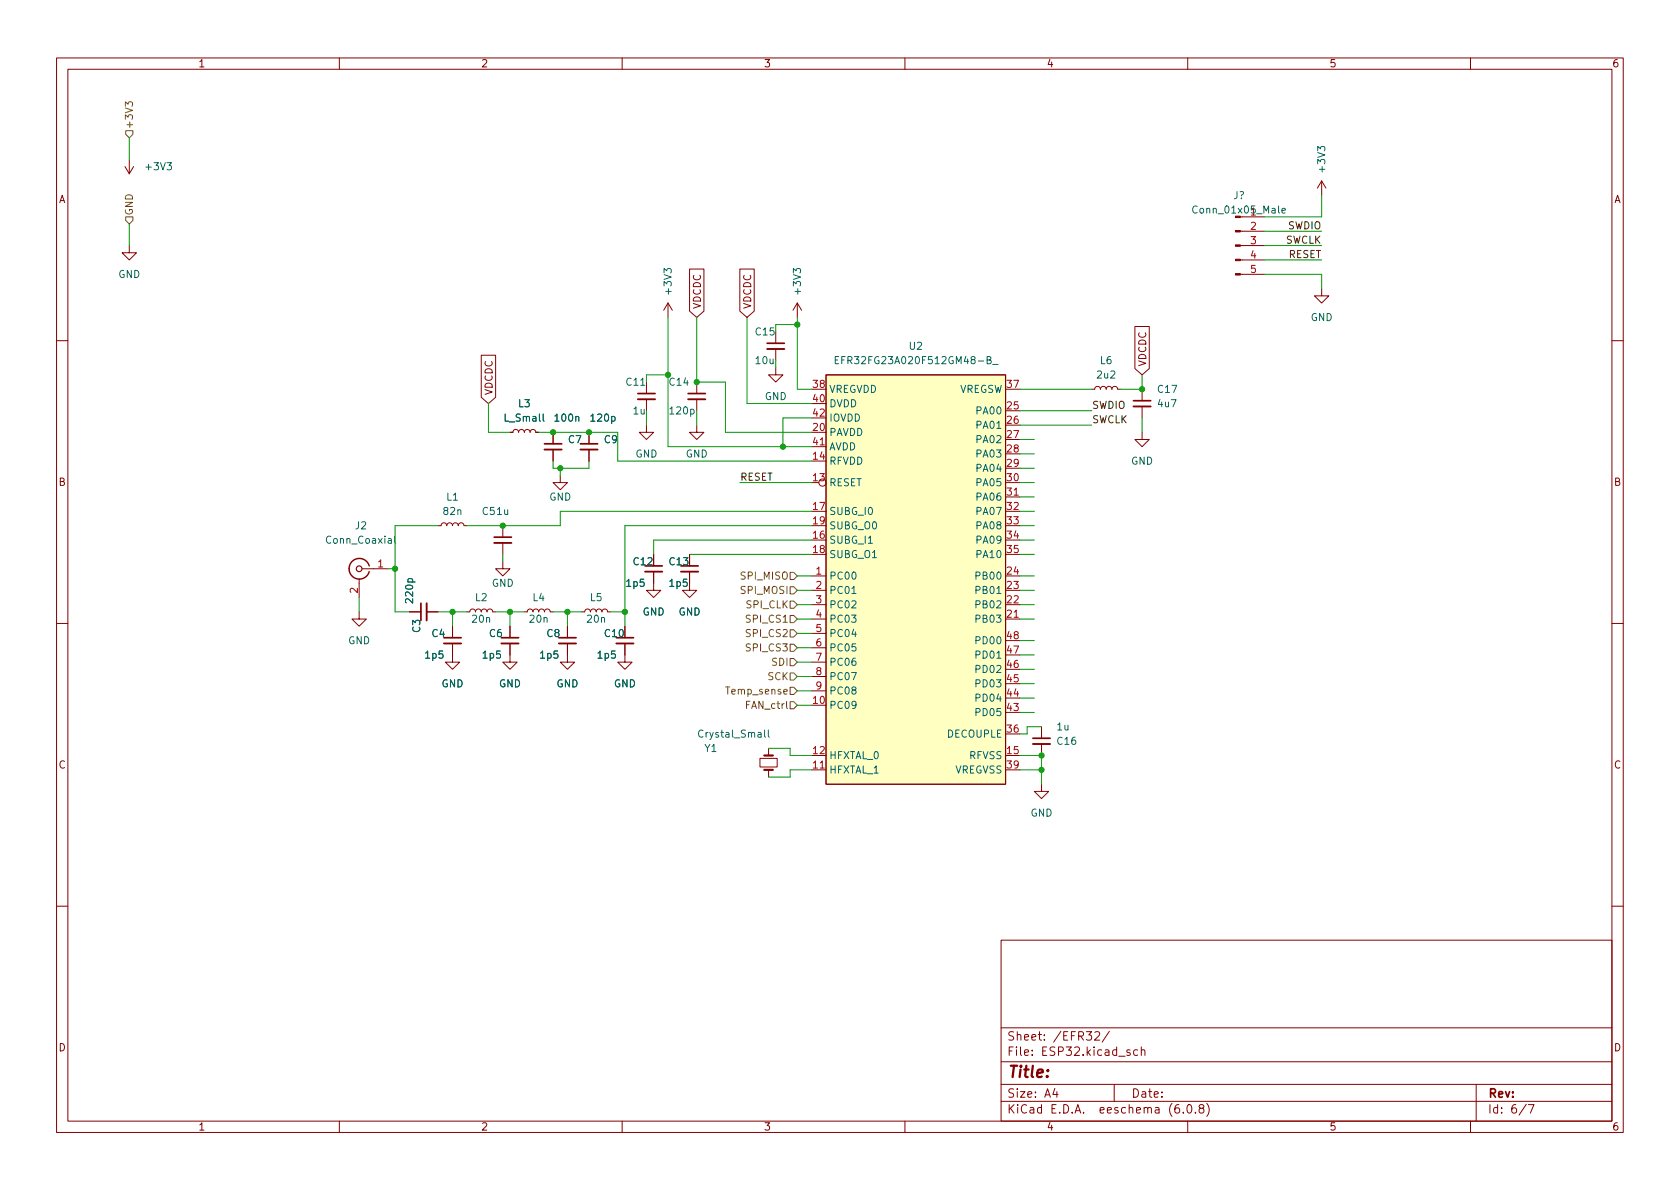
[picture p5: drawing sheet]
<svg xmlns="http://www.w3.org/2000/svg" width="297mm" height="210mm" viewBox="0 0 297 210" stroke-linecap="round" stroke-linejoin="round" font-family="sans-serif">
<g fill="none" stroke="#840000" stroke-width=".18">
<path d="M10 10.2h277v190.1h-277zM12 12.2h273v186.1h-273zM60 10.2v2M110 10.2v2M160 10.2v2M210 10.2v2M260 10.2v2M22.1 29.5l.8 1.2M22.9 28.2v2.5M23.6 29.5l-.7 1.2M219.7 38.3h3.8M233.7 32l-.8 1.3"/>
<path d="M233.7 32v2.5M233.7 32l.7 1.3M22.9 43.4v1.3h1.2l-1.2 1.3-1.3-1.3h1.3M118.1 53.6l-.8 1.3M118.1 53.6v2.5M118.1 53.6l.8 1.3M121.9 47.6h2.6v7.4l-1.3 1.1-1.3-1.1zM130.8 47.6h2.6v7.4l-1.3 1.1-1.3-1.1zM137.2 58.7v2M141 53.6l-.8 1.3M141 53.6v2.5M141 53.6l.7 1.3"/>
<path d="M200.7 57.7h2.5v7.5l-1.3 1.1-1.2-1.1zM219.3 48.5h4.2M219.3 46h4.2M219.3 43.4h4.2M219.3 40.9h4.2M233.7 51v1.3h1.2l-1.2 1.3-1.3-1.3h1.3M10 60.2h2M85.1 62.8h2.5v7.5l-1.2 1.1-1.3-1.1zM90.2 76.4h.5M90.7 76.4l.1-.3 .4-.2 .3 .2 .2 .3 .1-.3 .3-.2 .4 .2 .2 .3 .2-.4h.4l.3 .1 .1 .3 .2-.3 .4-.2 .3 .2 .1 .3M94.7 76.4h.5M97.8 76.4v2.1"/>
<path d="M97.8 79.5v2M104.1 76.4v2.1M104.1 79.5v2M114.3 75.2v1.2h1.3l-1.3 1.3-1.3-1.3h1.3M114.3 67.6v2M114.3 70.6v2M123.2 75.2v1.2h1.3l-1.3 1.3-1.3-1.3h1.3M123.2 67.6v2M123.2 70.6v2M137.2 65v1.3h1.2l-1.2 1.3-1.3-1.3h1.3M137.2 61.7v2M143.5 79h2.5"/>
<path d="M146 66.3h31.8v72.4h-31.8zM193 68.8h.5l.2-.3 .4-.2 .3 .2 .2 .3 .1-.3 .3-.2 .4 .1 .2 .4 .2-.4 .4-.1 .3 .2 .1 .3 .1-.3 .4-.2 .4 .2 .1 .3h.5M201.9 76.4v1.3h1.3l-1.3 1.3-1.2-1.3h1.2M201.9 68.8v2.1M201.9 71.9v2M285 60.2h2M77.5 93h.5l.1-.4 .4-.1 .3 .1 .2 .4 .1-.4 .3-.1 .4 .1 .2 .4 .2-.5h.4l.3 .1 .1 .4 .2-.4 .3-.1 .4 .1 .1 .4h.5M88.9 99.3v1.3h1.3l-1.3 1.2-1.3-1.2h1.3M88.9 93v2M88.9 96v2M99.1 84.1v1.2h1.2l-1.2 1.3-1.3-1.3h1.3M177.8 87.9h2.5"/>
<path d="M10 110.2h2M63.5 108.2v1.3h1.3l-1.3 1.2-1.3-1.2h1.3M63.5 102.4v3.3M64 100.6h4.6M72.4 108.2h2M75.4 108.2h2.1M80 113.8v3.3h1.3l-1.3 1.3-1.3-1.3h1.3M80 110.7v2.1M82.5 108.2h.6l.1-.4 .4-.1 .3 .1 .2 .4 .1-.3 .3-.2 .4 .1 .2 .4 .2-.4 .4-.1 .3 .2 .1 .3 .2-.4 .3-.1 .4 .1 .1 .4h.5M90.2 113.8v3.3h1.2l-1.2 1.3-1.3-1.3h1.3M90.2 110.7v2.1M92.7 108.2h.5l.2-.4 .3-.1 .4 .1 .1 .4 .2-.3 .3-.2 .4 .1 .1 .4 .3-.4 .4-.1 .2 .2 .2 .3 .1-.4 .4-.1 .3 .1 .2 .4h.5"/>
<path d="M100.3 113.8v3.3h1.3l-1.3 1.3-1.2-1.3h1.2M100.3 110.7v2.1M102.9 108.2h.5l.1-.4 .4-.1 .3 .1 .2 .4 .1-.3 .3-.2 .4 .1 .2 .4 .2-.4 .4-.1 .3 .2 .1 .3 .2-.4 .3-.1 .4 .1 .1 .4h.5M110.5 113.8v3.3h1.3l-1.3 1.3-1.3-1.3h1.3M115.6 101.1v3.3h1.2l-1.2 1.3-1.3-1.3h1.3M121.9 101.1v3.3h1.3l-1.3 1.3-1.3-1.3h1.3M143.5 101.8h2.5M143.5 104.4h2.5M143.5 109.5h2.5M143.5 106.9h2.5M143.5 112h2.5M143.5 114.5h2.5"/>
<path d="M143.5 117.1h2.5M143.5 119.6h2.5M177.8 109.5h2.5M285 110.2h2M134.4 134.1h3v1.5h-3zM135.9 132.3v1.3M135.9 136.1v1.3M143.5 136.1h2.5M143.5 122.2h2.5M184.1 138.7v1.2h1.3l-1.3 1.3-1.2-1.3h1.2M184.1 128.5v2.1M184.1 131.6v2"/>
<path d="M10 160.2h2M177 166.3h108v32h-108zM285 160.2h2M60 198.3v2M110 198.3v2M160 198.3v2M177 194.8h108M177 191.8h108M177 187.8h108M177 181.8h108M186.5 192.5l-.4 1h1M186.9 193v1"/>
<path d="M193.6 182.6l.5-.2 .3 .2v.3l-.9 1h.9M196.1 182.4l-1.2 1.9M197 191.8v3M199.8 185.7l-.4-.1-.2 .2 .1 .3 .5 .1v.4h-.6M201.1 185.7l-.4-.1-.3 .3v.4l.2 .3h.5M201.8 185.8l.2-.2 .4 .1v.9M201.8 185.1v1.5M208.4 195.3a.59 .59 0 0 0-.7 .7v.5l.2 .3h.4l.2-.1 .1-.5-.2-.2-.4-.1-.3 .3M209.2 196.7v.1M210 198.3v2M210.1 195.4l.1-.1a.81 .81 0 0 1 .6 .7 .81 .81 0 0 1-.3 .8h-.1a.81 .81 0 0 1-.6-.6 .81 .81 0 0 1 .3-.8zM211.4 196.7v.1"/>
<path d="M212.3 196l-.3-.3 .1-.2 .2-.2 .4 .1 .2 .2-.1 .2-.7 .2-.1 .3 .1 .4 .2 .1h.3l.3-.3v-.2l-.3-.3M213.4 195.1a1.72 1.72 0 0 1 0 2.3M260 198.3v2M261 191.8v6.5M269.9 195.3l-1.3 1.9M270.2 195.3h1l-.6 1.5"/>
<circle cx="145.4" cy="85.3" r=".63"/>
</g>
<path d="M226.7 37.3l.6-.2-.1-.2-.4-.1-.1 .2v.6h.5M96 73.2v1.1l.2 .2M147.7 63.7h.4M148.3 63.1h-.6v1.2h.6M175.5 64.4h1M69.8 94.8v1.1l.2 .2M150.6 105h.8M135.2 129.1v1.1l.2 .2M135.8 129.1v1.1l.2 .2" fill="none" stroke="#006464" stroke-width=".18"/>
<g fill="none" stroke="#840000" stroke-width=".33">
<path d="M96.3 79.5h3M102.6 79.5h3.1M112.8 70.6h3M121.7 70.6h3M135.6 61.7h3.1M200.4 71.9h3.1M87.4 96h3M75.4 106.7v3M78.5 113.8h3M88.6 113.8h3.1M98.8 113.8h3.1M109 113.8h3"/>
<path d="M114 101.1h3.1M120.4 101.1h3M182.6 131.6h3.1"/>
</g>
<g fill="none" stroke="#840000" stroke-width=".3">
<path d="M96.3 78.5h3M102.6 78.5h3.1M112.8 69.6h3M121.7 69.6h3M135.6 60.7h3.1M200.4 70.9h3.1M87.4 95h3M74.4 106.7v3M78.5 112.8h3M88.6 112.8h3.1M98.8 112.8h3.1M109 112.8h3"/>
<path d="M114 100.1h3.1M120.4 100.1h3M182.6 130.6h3.1"/>
</g>
<g fill="#840000" stroke="#840000" stroke-width=".18">
<path d="M218.4 48.4h.9v.2h-.9z"/>
<path d="M218.4 45.8h.9v.3h-.9z"/>
<path d="M218.4 43.3h.9v.3h-.9z"/>
<path d="M218.4 40.8h.9v.2h-.9z"/>
</g>
<path d="M65.3 100.1a1.81 1.81 0 0 0-2.8-1 1.81 1.81 0 0 0 0 3 1.81 1.81 0 0 0 2.8-1" fill="none" stroke="#840000" stroke-width=".25"/>
<circle cx="63.5" cy="100.6" r=".51" fill="none" stroke="#840000" stroke-width=".2"/>
<path d="M135.1 136.1h1.6M135.1 133.6h1.6" fill="none" stroke="#840000" stroke-width=".38"/>
<path d="M146 66.3h31.8v72.4h-31.8z" fill="#ffffc2" stroke="#ffffc2" stroke-width=".18"/>
<g fill="none" stroke="#725600" stroke-width=".18">
<path d="M22.2 18.8v-.8l.4 .4 .2-.3h.5l.1 .1-.1 .6M22.2 23.1h1.3v.6l-.6 .7-.7-.7zM22.2 38.3h1.3v.7l-.6 .6-.7-.6zM139.7 119h.6l.7 .6-.7 .7h-.6zM139.7 116.5h.6l.7 .6-.7 .6h-.6zM139.7 101.2h.6l.7 .6-.7 .7h-.6zM139.7 103.8h.6l.7 .6-.7 .6h-.6zM139.7 108.8h.6l.7 .7-.7 .6h-.6zM139.7 106.3h.6l.7 .6-.7 .7h-.6zM139.7 111.4h.6l.7 .6-.7 .6h-.6zM139.7 113.9h.6l.7 .6-.7 .7h-.6zM139.7 121.5h.6l.7 .7-.7 .6h-.6z"/>
<path d="M139.7 124.1h.6l.7 .6-.7 .6h-.6z"/>
</g>
<g fill="none" stroke="#009600" stroke-width=".18">
<path d="M22.9 24.4v3.8M22.9 39.6v3.8M233.7 34.5v3.8h-10.2M118.1 56.1v22.9h25.4M123.2 56.1v11.5h5.1v8.8h15.2M132.1 56.1v15.3h11.4M137.2 57.4h3.8M141 56.1v12.7h2.5M223.5 46h10.2M223.5 48.5h10.2v2.5M223.5 43.4h10.2M223.5 40.9h10.2"/>
<path d="M86.4 71.4v5h3.8M95.2 76.4h14v5.1h34.3M114.3 72.6v2.6M114.3 66.3h3.8M123.2 72.6v2.6M137.2 63.7v1.3M143.5 73.9h-5.1v5.1M180.3 72.6h12.7M180.3 68.8h12.7M180.3 77.7h2.6M180.3 75.2h12.7M201.9 66.3v2.5h-3.8"/>
<path d="M201.9 73.9v2.5M77.5 93h-7.7v15.2h2.6M88.9 98v1.3M97.8 81.5v1.3h6.3v-1.3M99.1 82.8v1.3M121.9 98h21.6M130.8 85.3h12.7M143.5 90.4h-44.4v2.6h-16.6M143.5 93h-33v17.7M143.5 95.5h-27.9v2.5M180.3 93h2.6M180.3 82.8h2.6"/>
<path d="M180.3 95.5h2.6M180.3 98h2.6M180.3 90.4h2.6M180.3 85.3h2.6M180.3 87.9h2.6M180.3 80.3h2.6M63.5 105.7v2.5M68.6 100.6h1.2M77.5 108.2h5M80 108.2v2.5M87.6 108.2h5.1M90.2 108.2v2.5"/>
<path d="M97.8 108.2h5.1M100.3 108.2v2.5M107.9 108.2h2.6M141 119.6h2.5M141 109.5h2.5M141 104.4h2.5M141 106.9h2.5M141 101.8h2.5M141 117.1h2.5M141 114.5h2.5M141 112h2.5M180.3 109.5h2.6"/>
<path d="M180.3 118.4h2.6M180.3 115.8h2.6M180.3 104.4h2.6M180.3 106.9h2.6M180.3 101.8h2.6M180.3 113.3h2.6M135.9 132.3h3.8v1.3h3.8M141 122.2h2.5M141 124.7h2.5M143.5 136.1h-3.8v1.3h-3.8M180.3 136.1h3.8M180.3 133.6h3.8v5.1"/>
<path d="M180.3 126h2.6M180.3 123.4h2.6M180.3 120.9h2.6M184.1 128.5h-2.5v1.3h-1.3"/>
</g>
<g fill="#009600" stroke="#009600" stroke-width=".18">
<circle cx="201.9" cy="68.8" r=".46"/>
<circle cx="141" cy="57.4" r=".46"/>
<circle cx="123.2" cy="67.6" r=".46"/>
<circle cx="118.1" cy="66.3" r=".46"/>
<circle cx="69.8" cy="100.6" r=".46"/>
<circle cx="99.1" cy="82.8" r=".46"/>
<circle cx="104.1" cy="76.4" r=".46"/>
<circle cx="97.8" cy="76.4" r=".46"/>
<circle cx="184.1" cy="136.1" r=".46"/>
<circle cx="184.1" cy="133.6" r=".46"/>
<circle cx="138.4" cy="79" r=".46"/>
<circle cx="90.2" cy="108.2" r=".46"/>
<circle cx="88.9" cy="93" r=".46"/>
<circle cx="100.3" cy="108.2" r=".46"/>
<circle cx="80" cy="108.2" r=".46"/>
<circle cx="110.5" cy="108.2" r=".46"/>
</g>
<text font-size="2.8" fill="#840000" x="178" y="190.6">Title:</text>
<g font-size="2.1" fill="#840000">
<text x="178" y="184">Sheet: /EFR32/</text>
<text x="178" y="186.7">File: ESP32.kicad_sch</text>
<text x="178" y="196.9">KiCad E.D.A. eeschema (6.0.8)</text>
<text x="178" y="194.1">Size: A4</text>
<text x="200" y="194.1">Date:</text>
<text x="263" y="194.1">Rev:</text>
<text x="263" y="196.9">Id: 6/7</text>
</g>
<g font-size="1.8" fill="#840000">
<text x="35" y="11.9">1</text>
<text x="85" y="11.9">2</text>
<text x="135" y="11.9">3</text>
<text x="185" y="11.9">4</text>
<text x="235" y="11.9">5</text>
<text x="285" y="11.9">6</text>
<text x="10.3" y="35.9">A</text>
<text x="285.3" y="35.9">A</text>
<text x="123.9" y="54.7" transform="rotate(-90 123.9 54.7)">VDCDC</text>
<text x="132.8" y="54.7" transform="rotate(-90 132.8 54.7)">VDCDC</text>
<text x="202.7" y="64.9" transform="rotate(-90 202.7 64.9)">VDCDC</text>
<text x="87.1" y="69.9" transform="rotate(-90 87.1 69.9)">VDCDC</text>
<text x="10.3" y="85.9">B</text>
<text x="285.3" y="85.9">B</text>
<text x="112.1" y="99.9">C12</text>
<text x="118.4" y="99.9">C13</text>
<text x="107" y="112.6">C10</text>
<text x="10.3" y="135.9">C</text>
<text x="285.3" y="135.9">C</text>
<text x="10.3" y="185.9">D</text>
<text x="285.3" y="185.9">D</text>
<text x="35" y="199.9">1</text>
<text x="85" y="199.9">2</text>
<text x="135" y="199.9">3</text>
<text x="185" y="199.9">4</text>
<text x="235" y="199.9">5</text>
<text x="285" y="199.9">6</text>
</g>
<g font-size="1.8" fill="#725600">
<text x="23.5" y="22.9" transform="rotate(-90 23.5 22.9)">+3V3</text>
<text x="23.5" y="38.2" transform="rotate(-90 23.5 38.2)">GND</text>
<text x="131.2" y="102.5">SPI_MISO</text>
<text x="131.2" y="105">SPI_MOSI</text>
<text x="132" y="107.6">SPI_CLK</text>
<text x="132.2" y="110.1">SPI_CS1</text>
<text x="132.2" y="112.6">SPI_CS2</text>
<text x="132.2" y="115.2">SPI_CS3</text>
<text x="136.6" y="117.7">SDI</text>
<text x="128.8" y="122.8">Temp_sense</text>
<text x="132.1" y="125.3">FAN_ctrl</text>
<text x="135.8" y="120.3">SCK</text>
</g>
<g font-size="1.8" fill="#006464">
<text x="25.9" y="30.1">+3V3</text>
<text x="218" y="35.2">J?</text>
<text x="234.3" y="30.3" transform="rotate(-90 234.3 30.3)">+3V3</text>
<text x="211.4" y="37.7">Conn_01x05_Male</text>
<text x="221.1" y="38.1">1</text>
<text x="20.9" y="49.1">GND</text>
<text x="118.7" y="51.9" transform="rotate(-90 118.7 51.9)">+3V3</text>
<text x="141.6" y="51.9" transform="rotate(-90 141.6 51.9)">+3V3</text>
<text x="231.7" y="56.8">GND</text>
<text x="133.7" y="64.4">10u</text>
<text x="149" y="64.4">EFR32FG23A020F512GM48-B_</text>
<text x="160.8" y="61.8">U2</text>
<text x="194.5" y="64.4">L6</text>
<text x="118.4" y="68.2">C14</text>
<text x="135.2" y="70.7">GND</text>
<text x="146.6" y="69.5">VREGVDD</text>
<text x="169.4" y="69.5">VREGSW</text>
<text x="194.1" y="66.9">2u2</text>
<text x="204.8" y="69.5">C17</text>
<text x="89.3" y="74.5">L_Small</text>
<text x="91.7" y="72">L3</text>
<text x="98.2" y="74.5">100n</text>
<text x="104.6" y="74.5">120p</text>
<text x="112" y="73.3">1u</text>
<text x="118.6" y="73.3">120p</text>
<text x="146.6" y="77.1">PAVDD</text>
<text x="146.6" y="72">DVDD</text>
<text x="146.6" y="74.5">IOVDD</text>
<text x="172.9" y="73.3">PA00</text>
<text x="172.9" y="75.8">PA01</text>
<text x="204.8" y="72">4u7</text>
<text x="100.5" y="78.4">C7</text>
<text x="106.9" y="78.4">C9</text>
<text x="112.3" y="80.9">GND</text>
<text x="121.2" y="80.9">GND</text>
<text x="146.6" y="82.2">RFVDD</text>
<text x="146.6" y="79.6">AVDD</text>
<text x="172.9" y="78.4">PA02</text>
<text x="172.9" y="80.9">PA03</text>
<text x="172.9" y="83.4">PA04</text>
<text x="200" y="82.2">GND</text>
<text x="79" y="88.5">L1</text>
<text x="97.1" y="88.5">GND</text>
<text x="146.6" y="86">RESET</text>
<text x="172.9" y="86">PA05</text>
<text x="172.9" y="88.5">PA06</text>
<text x="62.8" y="93.6">J2</text>
<text x="78.5" y="91.1">82n</text>
<text x="85.3" y="91.1">C5</text>
<text x="87.9" y="91.1">1u</text>
<text x="146.6" y="91.1">SUBG_I0</text>
<text x="146.6" y="93.6">SUBG_O0</text>
<text x="172.9" y="91.1">PA07</text>
<text x="172.9" y="93.6">PA08</text>
<text x="57.9" y="96.1">Conn_Coaxial</text>
<text x="146.6" y="96.1">SUBG_I1</text>
<text x="146.6" y="98.7">SUBG_O1</text>
<text x="172.9" y="96.1">PA09</text>
<text x="172.9" y="98.7">PA10</text>
<text x="73" y="106.5" transform="rotate(-90 73 106.5)">220p</text>
<text x="84.1" y="106.3">L2</text>
<text x="86.9" y="103.8">GND</text>
<text x="94.2" y="106.3">L4</text>
<text x="104.4" y="106.3">L5</text>
<text x="110.8" y="103.8">1p5</text>
<text x="118.4" y="103.8">1p5</text>
<text x="146.6" y="102.5">PC00</text>
<text x="146.6" y="105">PC01</text>
<text x="146.6" y="107.6">PC02</text>
<text x="172.9" y="107.6">PB02</text>
<text x="172.9" y="105">PB01</text>
<text x="172.9" y="102.5">PB00</text>
<text x="61.5" y="113.9">GND</text>
<text x="74.3" y="111.8" transform="rotate(-90 74.3 111.8)">C3</text>
<text x="76.4" y="112.6">C4</text>
<text x="83.6" y="110.1">20n</text>
<text x="86.5" y="112.6">C6</text>
<text x="93.7" y="110.1">20n</text>
<text x="96.7" y="112.6">C8</text>
<text x="103.9" y="110.1">20n</text>
<text x="113.6" y="108.8">GND</text>
<text x="120" y="108.8">GND</text>
<text x="146.6" y="110.1">PC03</text>
<text x="146.6" y="112.6">PC04</text>
<text x="172.9" y="110.1">PB03</text>
<text x="172.9" y="113.9">PD00</text>
<text x="75.3" y="116.5">1p5</text>
<text x="85.4" y="116.5">1p5</text>
<text x="95.6" y="116.5">1p5</text>
<text x="105.7" y="116.5">1p5</text>
<text x="146.6" y="115.2">PC05</text>
<text x="146.6" y="117.7">PC06</text>
<text x="172.9" y="119">PD02</text>
<text x="172.9" y="116.5">PD01</text>
<text x="78" y="121.5">GND</text>
<text x="88.2" y="121.5">GND</text>
<text x="98.4" y="121.5">GND</text>
<text x="108.5" y="121.5">GND</text>
<text x="146.6" y="125.3">PC09</text>
<text x="146.6" y="120.3">PC07</text>
<text x="146.6" y="122.8">PC08</text>
<text x="172.9" y="124.1">PD04</text>
<text x="172.9" y="121.5">PD03</text>
<text x="123.9" y="130.4">Crystal_Small</text>
<text x="167.5" y="130.4">DECOUPLE</text>
<text x="172.9" y="126.6">PD05</text>
<text x="186.9" y="129.2">1u</text>
<text x="187" y="131.7">C16</text>
<text x="124.6" y="133">Y1</text>
<text x="146.6" y="136.8">HFXTAL_1</text>
<text x="146.6" y="134.2">HFXTAL_0</text>
<text x="168.7" y="136.8">VREGVSS</text>
<text x="171.4" y="134.2">RFVSS</text>
<text x="182.2" y="144.4">GND</text>
</g>
<g font-size="1.8" fill="#a90000">
<text x="221.1" y="40.6">2</text>
<text x="221.1" y="43.2">3</text>
<text x="221.1" y="45.7">4</text>
<text x="221.1" y="48.3">5</text>
<text x="143.8" y="68.6">38</text>
<text x="143.8" y="71.1">40</text>
<text x="178.1" y="68.6">37</text>
<text x="143.8" y="76.2">20</text>
<text x="143.8" y="73.7">42</text>
<text x="178.1" y="72.4">25</text>
<text x="178.1" y="74.9">26</text>
<text x="178.1" y="77.5">27</text>
<text x="143.8" y="81.3">14</text>
<text x="143.8" y="78.7">41</text>
<text x="178.1" y="80">28</text>
<text x="178.1" y="82.5">29</text>
<text x="143.8" y="85.1">13</text>
<text x="178.1" y="85.1">30</text>
<text x="178.1" y="87.6">31</text>
<text x="143.8" y="95.2">16</text>
<text x="143.8" y="90.2">17</text>
<text x="143.8" y="92.7">19</text>
<text x="178.1" y="90.2">32</text>
<text x="178.1" y="92.7">33</text>
<text x="178.1" y="95.2">34</text>
<text x="66.8" y="100.3">1</text>
<text x="143.8" y="97.8">18</text>
<text x="144.3" y="101.6">1</text>
<text x="178.1" y="101.6">24</text>
<text x="178.1" y="97.8">35</text>
<text x="63.2" y="104.9" transform="rotate(-90 63.2 104.9)">2</text>
<text x="144.3" y="104.1">2</text>
<text x="144.3" y="106.7">3</text>
<text x="178.1" y="106.7">22</text>
<text x="178.1" y="104.1">23</text>
<text x="144.3" y="109.2">4</text>
<text x="144.3" y="111.8">5</text>
<text x="178.1" y="109.2">21</text>
<text x="178.1" y="113">48</text>
<text x="144.3" y="114.3">6</text>
<text x="144.3" y="116.8">7</text>
<text x="144.3" y="119.4">8</text>
<text x="178.1" y="118.1">46</text>
<text x="178.1" y="115.6">47</text>
<text x="143.8" y="124.5">10</text>
<text x="144.3" y="121.9">9</text>
<text x="178.1" y="125.7">43</text>
<text x="178.1" y="123.2">44</text>
<text x="178.1" y="120.6">45</text>
<text x="178.1" y="129.5">36</text>
<text x="143.8" y="135.9">11</text>
<text x="143.8" y="133.3">12</text>
<text x="178.1" y="133.3">15</text>
<text x="178.1" y="135.9">39</text>
</g>
<g font-size="1.8" fill="#0f0f0f">
<text x="227.7" y="40.5">SWDIO</text>
<text x="227.2" y="43.1">SWCLK</text>
<text x="227.8" y="45.6">RESET</text>
<text x="193" y="72.3">SWDIO</text>
<text x="193" y="74.8">SWCLK</text>
<text x="130.8" y="85">RESET</text>
</g>
<g font-size="1.8" fill="#009600">
<text x="133.7" y="59.3">C15</text>
<text x="110.8" y="68.2">C11</text>
</g>
</svg>
